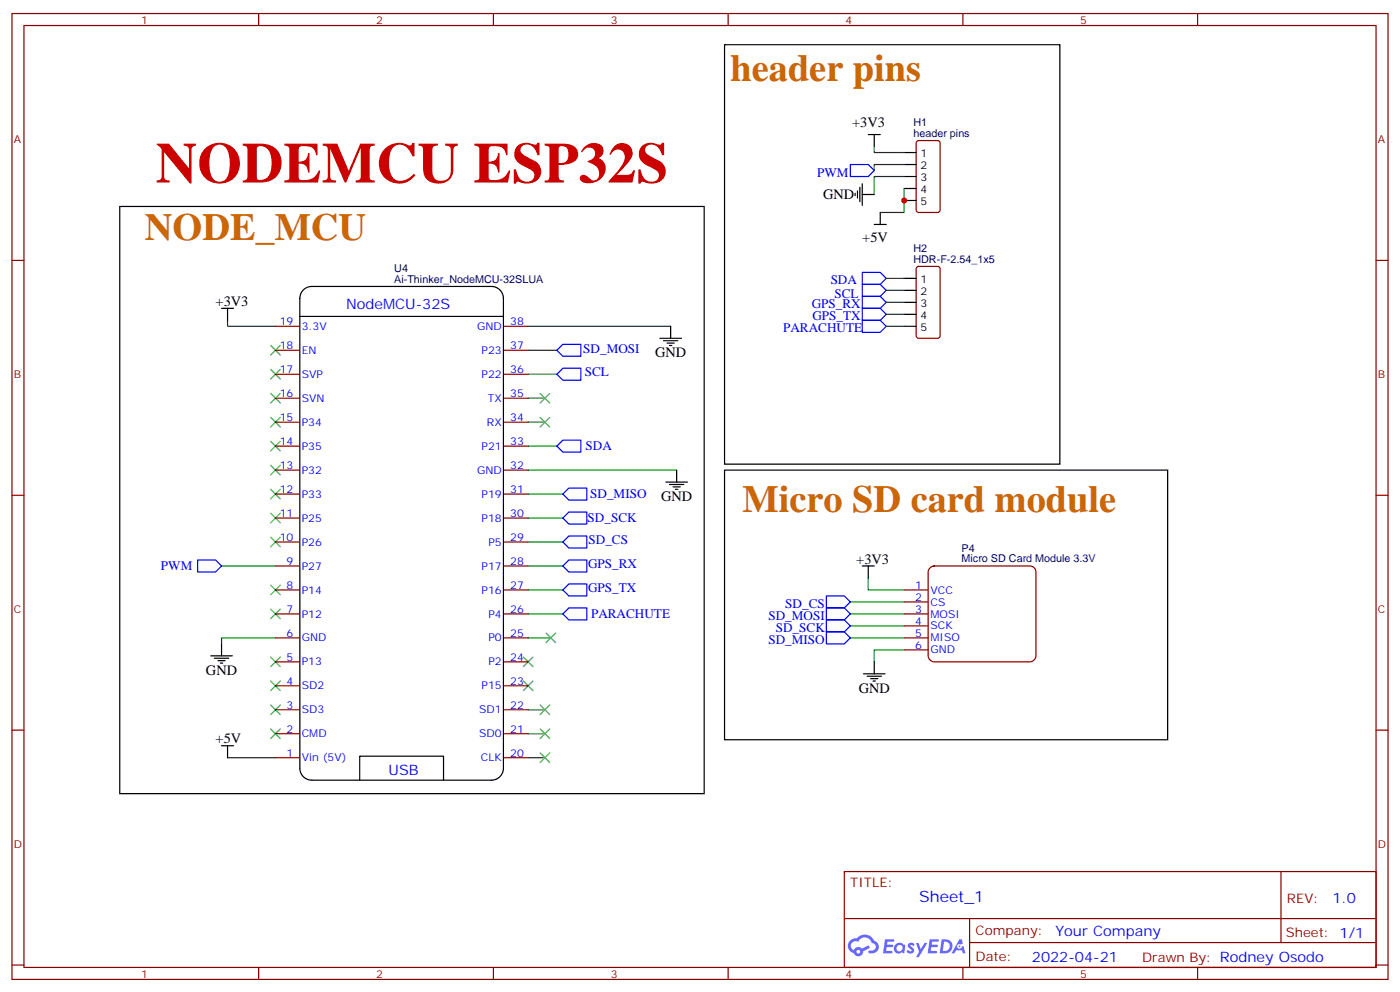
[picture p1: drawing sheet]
<svg xmlns="http://www.w3.org/2000/svg" width="412mm" height="292mm" viewBox="0 0 412 292" stroke-linecap="round" stroke-linejoin="round" font-family="sans-serif">
<g fill="none" stroke="#870000" stroke-width=".35">
<path d="M3.5 4h405.4v284.3h-405.4zM7.1 7.5h398.2v277.3h-398.2zM76.2 4v3.5M145.3 4v3.5M214.5 4v3.5M283.6 4v3.5M352.8 4v3.5M3.5 76.7h3.6M405.3 76.7h3.6M3.5 145.8h3.6M405.3 145.8h3.6M3.5 214.9h3.6"/>
<path d="M405.3 214.9h3.6M248.7 256.6h156.6v28.2h-156.6zM377.3 256.6v20.9M248.7 270.4h156.5M285.6 277.5h119.6M285.6 270.4v14.1M3.5 284.1h3.6M76.2 284.8v3.5M145.3 284.8v3.5M214.5 284.8v3.5M283.6 284.8v3.5M352.8 284.8v3.5"/>
<path d="M405.3 284.1h3.6"/>
</g>
<g fill="#5487ff">
<path d="M267.7 277.8a1.22 1.22 0 0 1 1.7 .2l-.4 .6a.47 .47 0 0 0-.3-.4 .47 .47 0 0 0-.5 .2l.1 .2a1.14 1.14 0 0 1 .8 1.8 1.14 1.14 0 0 1-1.9 0l-.2-.2 .5-.6 .7 .4a.29 .29 0 0 0 .3-.2 .29 .29 0 0 0-.2-.3 1.04 1.04 0 0 1-.6-1.7z"/>
<path d="M260.7 276.5h2.4l.3 .2-.2 .5h-1.8l-.1 .9h1.5l.3 .4-.3 .3h-1.6l-.2 1.1 1.7 .1 .2 .3-.2 .3-2.6 .1z"/>
<path d="M273.8 276.5h2.4l.3 .2-.1 .5h-1.8l-.2 .9h1.6l.3 .4-.4 .3h-1.6l-.1 1.1 1.7 .1 .2 .3-.2 .3-2.6 .1z"/>
<path d="M282.6 276.5h.7l.3 1.3-.6 .3a.69 .69 0 0 0-1 .3 .69 .69 0 0 0 .4 .9 .69 .69 0 0 0 .9-.6l.5-.3 .6 2.2h-.8l-.2-.8h-1.8l-.5 .8h-.8z"/>
<path d="M269.8 277.6h.8l.6 1.8 1.1-1.8h.9l-2.6 4.2h-.8l.9-1.6z"/>
<path d="M277.4 276.5l-.6 4.2h1.3a2.11 2.11 0 0 0 2.5-2.2 2.11 2.11 0 0 0-2.5-2zM278.1 277.2a1.39 1.39 0 0 1 1.7 1.5 1.39 1.39 0 0 1-1.8 1.2h-.3z"/>
<path d="M263.7 278.1a1.54 1.54 0 0 0-.1 2.2 1.54 1.54 0 0 0 2.2 .1l.6 .3 .3-2.3-.2-.3h-.4a1.49 1.49 0 0 0-2.4 0zM264 279.1a.94 .94 0 0 1 1.8 0 .94 .94 0 0 1-1.8 0z"/>
<path d="M250.4 276.9a2.18 2.18 0 0 0 1.1 3.7 1.44 1.44 0 0 0 1.6 .9 1.44 1.44 0 0 0 1.2-1.5l2-1-.5-.7-1.9 1a1.47 1.47 0 0 0-2.4 .4 1.39 1.39 0 0 1-.7-1.9 1.39 1.39 0 0 1 2-.5 2.12 2.12 0 0 1 2.2-1.3 2.12 2.12 0 0 1 1.9 1.7 1.14 1.14 0 0 1 1.1 1.4 1.14 1.14 0 0 1-1.7 .7 .43 .43 0 0 0-.5 .4 .43 .43 0 0 0 .4 .5 1.98 1.98 0 0 0 2.5-1.3 1.98 1.98 0 0 0-1.2-2.5 3.1 3.1 0 0 0-5.3-.7l-.9 .1zM252.3 280.2a.55 .55 0 0 1 1.1 0 .55 .55 0 0 1-1.1 0z"/>
<circle cx="282.6" cy="278.6" r=".26"/>
</g>
<g fill="none" stroke="#00f" stroke-width=".35">
<path d="M250.5 48.4h5.3l1.7 1.8-1.7 1.8h-5.3zM254 87.2h5.3l1.8 1.8-1.8 1.8h-5.3zM254 90.8h5.3l1.8 1.7-1.8 1.8h-5.3zM254 94.3h5.3l1.8 1.8-1.8 1.7h-5.3zM254 83.7h5.3l1.8 1.8-1.8 1.7h-5.3zM254 80.2h5.3l1.8 1.8-1.8 1.7h-5.3zM164 103.1l1.8-1.7h5.3v3.5h-5.3zM164 110.2l1.8-1.8h5.3v3.5h-5.3zM164 131.3l1.8-1.7h5.3v3.5h-5.3zM165.8 159.6l1.8-1.8h5.3v3.5h-5.3zM165.8 152.5l1.8-1.8h5.3v3.6h-5.3zM165.8 145.5l1.8-1.8h5.3v3.5h-5.3z"/>
<path d="M58.2 164.9h5.3l1.8 1.7-1.8 1.8h-5.3zM165.8 166.6l1.8-1.7h5.3v3.5h-5.3zM167.6 171.9h5.3v3.5h-5.3l-1.8-1.7zM243.4 179h5.3l1.8 1.7-1.8 1.8h-5.3zM243.4 175.4h5.3l1.8 1.8-1.8 1.8h-5.3zM165.8 180.7l1.8-1.7h5.3v3.5h-5.3zM243.4 186h5.3l1.8 1.8-1.8 1.7h-5.3zM243.4 182.5h5.3l1.8 1.8-1.8 1.7h-5.3z"/>
</g>
<g fill="none" stroke="#000" stroke-width=".35">
<path d="M213.4 13.2h98.8v123.4h-98.8zM255.8 39.6h3.5M257.5 39.6v3.5M251.9 56.9v.7M252.6 56.2v2.1M253.3 55.1v4.3M254 57.3h3.5M254 54.1v6.3M266.3 44.9h3.6M266.3 48.4h3.6M266.3 52h3.6M266.3 55.5h3.6"/>
<path d="M266.3 59h3.6M35.3 60.8h172.1v172.8h-172.1zM257.5 66.1h3.6M259.3 62.5v3.6M65.3 90.8h3.5M67 90.8v3.5M88.3 87.8v138.4M88.3 93.1h60M88.3 87.9a3.5 3.5 0 0 1 3.5-3.6h53a3.5 3.5 0 0 1 3.5 3.6v138.1M194.4 99.6h6.3M197.6 96.1v3.5M266.3 82h3.6"/>
<path d="M266.3 85.5h3.6M266.3 89h3.6M266.3 92.5h3.6M266.3 96.1h3.6M195.4 100.3h4.3M196.5 101h2.1M197.2 101.7h.7M199.3 138.4v3.5M213.4 138.4h130.6v79.4h-130.6zM196.1 141.9h6.4M197.2 142.6h4.2M198.3 143.3h2.1"/>
<path d="M199 144h.7M254 166.6h3.5M255.8 166.6v3.5M62.1 193.1h6.3M63.1 193.8h4.3M64.2 194.5h2.1M64.9 195.2h.7M65.3 189.5v3.6M254.4 198.4h6.3M255.4 199.1h4.2M256.5 199.8h2.1M257.5 194.8v3.6"/>
<path d="M65.3 219.5h3.5M67 219.5v3.6M257.2 200.5h.7M88.3 226.1a3.5 3.5 0 0 0 3.5 3.6h53a3.5 3.5 0 0 0 3.5-3.6M106 229.7v-7.1h24.7v7.1"/>
</g>
<g fill="none" stroke="#3c3" stroke-width=".35">
<path d="M79.7 115.8l2.8 2.8M79.7 108.8l2.8 2.8M79.7 101.7l2.8 2.8M82.5 115.8l-2.8 2.8M82.5 108.8l-2.8 2.8M82.5 101.7l-2.8 2.8M159.1 115.8l2.8 2.8M161.9 115.8l-2.8 2.8M79.7 137l2.8 2.8M79.7 129.9l2.8 2.9M79.7 122.9l2.8 2.8M82.5 137l-2.8 2.8"/>
<path d="M82.5 129.9l-2.8 2.9M82.5 122.9l-2.8 2.8M159.1 122.9l2.8 2.8M161.9 122.9l-2.8 2.8M79.7 144l2.8 2.9M79.7 151.1l2.8 2.8M79.7 158.2l2.8 2.8M82.5 144l-2.8 2.9M82.5 151.1l-2.8 2.8M82.5 158.2l-2.8 2.8M79.7 179.3l2.8 2.8M79.7 172.3l2.8 2.8"/>
<path d="M82.5 179.3l-2.8 2.8M82.5 172.3l-2.8 2.8M79.7 193.4l2.8 2.9M82.5 193.4l-2.8 2.9M154.2 193.4l2.8 2.9M157 193.4l-2.8 2.9M160.9 186.4l2.8 2.8M163.7 186.4l-2.8 2.8M79.7 214.6l2.8 2.8M79.7 207.5l2.8 2.9M79.7 200.5l2.8 2.8M82.5 214.6l-2.8 2.8"/>
<path d="M82.5 207.5l-2.8 2.9M82.5 200.5l-2.8 2.8M154.2 200.5l2.8 2.8M157 200.5l-2.8 2.8M159.1 207.5l2.8 2.9M159.1 214.6l2.8 2.8M161.9 207.5l-2.8 2.9M161.9 214.6l-2.8 2.8M159.1 221.7l2.8 2.8M161.9 221.7l-2.8 2.8"/>
</g>
<g fill="none" stroke="#008700" stroke-width=".35">
<path d="M257.5 43.1v1.8h8.8M266.3 48.4h-8.8v1.8M266.3 52h-8.8v5.3M266.3 55.5v7h-7M67 94.3v1.8h14.1M155.6 96.1h42M261.1 96.1h5.2M261.1 92.5h5.2M261.1 89h5.2M261.1 85.5h5.2M261.1 82h5.2M155.6 117.2h4.9"/>
<path d="M155.6 110.2h8.4M155.6 103.1h8.4M155.6 124.3h4.9M155.6 138.4h43.7M155.6 131.3h8.4M155.6 159.6h10.2M155.6 152.5h10.2M155.6 145.5h10.2M65.3 166.6h15.8M155.6 166.6h10.2M155.6 173.7h10.2M250.5 177.2h15.8"/>
<path d="M255.8 170.1v3.6h10.5M81.1 187.8h-15.8v1.7M155.6 187.8h6.7M155.6 180.7h10.2M250.5 187.8h15.8M250.5 180.7h15.8M250.5 184.3h15.8M266.3 191.3h-8.8v3.5M155.6 216h4.9M155.6 209h4.9M67 223.1h14.1M155.6 223.1h4.9"/>
</g>
<g fill="none" stroke="#870000" stroke-width=".35">
<path d="M270.1 41.6l.5-.2h5.6l.7 .4v20l-.4 .7h-5.9l-.7-.4v-20zM270.1 78.6l.5-.2h5.6l.7 .5v20l-.4 .6-5.9 .1-.7-.5v-20zM81.1 96.1h7.1M148.5 96.1h7.1M81.1 103.1h7.1M81.1 110.2h7.1M81.1 117.2h7.1M148.5 103.1h7.1M148.5 110.2h7.1M148.5 117.2h7.1M81.1 124.3h7.1M81.1 131.3h7.1"/>
<path d="M81.1 138.4h7.1M148.5 124.3h7.1M148.5 131.3h7.1M148.5 138.4h7.1M81.1 145.5h7.1M81.1 152.5h7.1M81.1 159.6h7.1M148.5 145.5h7.1M148.5 152.5h7.1M148.5 159.6h7.1M81.1 166.6h7.1M81.1 173.7h7.1"/>
<path d="M148.5 166.6h7.1M148.5 173.7h7.1M266.3 173.7h7.1M266.3 177.2h7.1M274 167.1l1.2-.5h28.2a1.76 1.76 0 0 1 1.8 1.8v24.7a1.89 1.89 0 0 1-1.8 1.7h-28.2a1.89 1.89 0 0 1-1.8-1.7v-24.7zM81.1 180.7h7.1M81.1 187.8h7.1M81.1 194.8h7.1M148.5 180.7h7.1M148.5 187.8h7.1M148.5 194.8h7.1M266.3 180.7h7.1"/>
<path d="M266.3 187.8h7.1M266.3 184.3h7.1M266.3 191.3h7.1M81.1 201.9h7.1M81.1 209h7.1M81.1 216h7.1M148.5 201.9h7.1M148.5 209h7.1M148.5 216h7.1M81.1 223.1h7.1M148.5 223.1h7.1"/>
</g>
<circle cx="266.3" cy="59" r=".88" fill="#c00"/>
<text font-size="16.9" fill="#c00" x="45.9" y="53.7">NODEMCU ESP32S</text>
<g font-size="11.3" fill="#c60">
<text x="215.2" y="23.7">header pins</text>
<text x="42.7" y="70.7">NODE_MCU</text>
<text x="218.7" y="150.7">Micro SD card module</text>
</g>
<text font-size="4.6" fill="#00f" x="270.8" y="265.6">Sheet_1</text>
<g font-size="4.2">
<text x="251" y="37.5">+3V3</text>
<text x="242.5" y="58.6">GND</text>
<text x="254" y="71.4">+5V</text>
<text x="63.5" y="90.1">+3V3</text>
<text x="193" y="105.2">GND</text>
<text x="194.7" y="147.6">GND</text>
<text x="252.2" y="165.9">+3V3</text>
<text x="60.7" y="198.7">GND</text>
<text x="252.9" y="204">GND</text>
<text x="63.5" y="218.8">+5V</text>
</g>
<g font-size="4.2" fill="#00f">
<text x="102" y="90.8">NodeMCU-32S</text>
<text x="114.5" y="228">USB</text>
<text x="392.5" y="265.8">1.0</text>
<text x="310.9" y="275.4">Your Company</text>
<text x="304" y="283.2">2022-04-21</text>
</g>
<g font-size="3.9" fill="#00f">
<text x="240.7" y="52">PWM</text>
<text x="244.7" y="83.5">SDA</text>
<text x="245.8" y="87.6">SCL</text>
<text x="239.1" y="90.8">GPS_RX</text>
<text x="239.3" y="94.3">GPS_TX</text>
<text x="230.7" y="97.8">PARACHUTE</text>
<text x="171.8" y="103.8">SD_MOSI</text>
<text x="172.2" y="110.8">SCL</text>
<text x="172.5" y="132.6">SDA</text>
<text x="173.9" y="146.7">SD_MISO</text>
<text x="173.1" y="153.7">SD_SCK</text>
<text x="173.4" y="160.3">SD_CS</text>
<text x="47.4" y="167.7">PWM</text>
<text x="173.2" y="167.3">GPS_RX</text>
<text x="173.2" y="174.4">GPS_TX</text>
<text x="231.3" y="179">SD_CS</text>
<text x="174.1" y="182">PARACHUTE</text>
<text x="226.4" y="182.5">SD_MOSI</text>
<text x="226.4" y="189.5">SD_MISO</text>
<text x="228.5" y="186">SD_SCK</text>
</g>
<g font-size="3.9" fill="#800">
<text x="250.5" y="261.2">TITLE:</text>
<text x="379.1" y="265.8">REV:</text>
<text x="287.4" y="275.4">Company:</text>
<text x="378.7" y="276">Sheet: 1/1</text>
<text x="287.4" y="283">Date:</text>
<text x="336.4" y="283.1">Drawn By: Rodney Osodo</text>
</g>
<g font-size="3.2" fill="#800">
<text x="41.6" y="7">1</text>
<text x="110.8" y="7">2</text>
<text x="179.9" y="7">3</text>
<text x="249.1" y="7">4</text>
<text x="318.2" y="7">5</text>
<text x="4.1" y="42.1">A</text>
<text x="405.9" y="42.1">A</text>
<text x="4.1" y="111.2">B</text>
<text x="405.9" y="111.2">B</text>
<text x="4.1" y="180.4">C</text>
<text x="405.9" y="180.4">C</text>
<text x="4.1" y="249.5">D</text>
<text x="405.9" y="249.5">D</text>
<text x="41.6" y="287.8">1</text>
<text x="110.8" y="287.8">2</text>
<text x="179.9" y="287.8">3</text>
<text x="249.1" y="287.8">4</text>
<text x="318.2" y="287.8">5</text>
</g>
<g font-size="3.2" fill="#000080">
<text x="269.1" y="40.3">header pins</text>
<text x="269.1" y="37.2">H1</text>
<text x="269.1" y="77.4">HDR-F-2.54_1x5</text>
<text x="269.1" y="74.2">H2</text>
<text x="116.1" y="83.3">Ai-Thinker_NodeMCU-32SLUA</text>
<text x="116.1" y="80.1">U4</text>
<text x="283.3" y="165.6">Micro SD Card Module 3.3V</text>
<text x="283.3" y="162.4">P4</text>
</g>
<g font-size="3.2">
<text x="271.2" y="46.3">1</text>
<text x="271.2" y="49.8">2</text>
<text x="271.2" y="53.4">3</text>
<text x="271.2" y="56.9">4</text>
<text x="271.2" y="60.4">5</text>
<text x="271.2" y="83.4">1</text>
<text x="271.2" y="86.9">2</text>
<text x="271.2" y="90.4">3</text>
<text x="271.2" y="93.9">4</text>
<text x="271.2" y="97.5">5</text>
</g>
<g font-size="3.2" fill="#00f">
<text x="82.4" y="95.7">19</text>
<text x="150.3" y="95.7">38</text>
<text x="88.9" y="97.1">3.3V</text>
<text x="140.5" y="97.1">GND</text>
<text x="82.4" y="102.8">18</text>
<text x="88.9" y="104.2">EN</text>
<text x="141.9" y="104.2">P23</text>
<text x="150.3" y="102.8">37</text>
<text x="82.4" y="109.8">17</text>
<text x="88.9" y="111.2">SVP</text>
<text x="141.9" y="111.2">P22</text>
<text x="150.3" y="109.8">36</text>
<text x="82.4" y="116.9">16</text>
<text x="88.9" y="118.3">SVN</text>
<text x="143.7" y="118.3">TX</text>
<text x="150.3" y="116.9">35</text>
<text x="82.4" y="123.9">15</text>
<text x="88.9" y="125.3">P34</text>
<text x="143.4" y="125.3">RX</text>
<text x="150.3" y="123.9">34</text>
<text x="82.4" y="131">14</text>
<text x="150.3" y="131">33</text>
<text x="88.9" y="132.4">P35</text>
<text x="141.9" y="132.4">P21</text>
<text x="82.4" y="138">13</text>
<text x="88.9" y="139.5">P32</text>
<text x="140.5" y="139.5">GND</text>
<text x="150.3" y="138">32</text>
<text x="82.4" y="145.1">12</text>
<text x="88.9" y="146.5">P33</text>
<text x="141.9" y="146.5">P19</text>
<text x="150.3" y="145.1">31</text>
<text x="82.4" y="152.2">11</text>
<text x="88.9" y="153.6">P25</text>
<text x="141.9" y="153.6">P18</text>
<text x="150.3" y="152.2">30</text>
<text x="82.4" y="159.2">10</text>
<text x="88.9" y="160.6">P26</text>
<text x="143.9" y="160.6">P5</text>
<text x="150.3" y="159.2">29</text>
<text x="84.4" y="166.3">9</text>
<text x="88.9" y="167.7">P27</text>
<text x="141.9" y="167.7">P17</text>
<text x="150.3" y="166.3">28</text>
<text x="84.4" y="173.3">8</text>
<text x="150.3" y="173.3">27</text>
<text x="269.6" y="173.3">1</text>
<text x="88.9" y="174.7">P14</text>
<text x="141.9" y="174.7">P16</text>
<text x="269.6" y="176.8">2</text>
<text x="274.1" y="174.8">VCC</text>
<text x="274.1" y="178.3">CS</text>
<text x="84.4" y="180.4">7</text>
<text x="88.9" y="181.8">P12</text>
<text x="143.9" y="181.8">P4</text>
<text x="150.3" y="180.4">26</text>
<text x="269.6" y="180.4">3</text>
<text x="269.6" y="183.9">4</text>
<text x="274.1" y="181.8">MOSI</text>
<text x="274.1" y="185.3">SCK</text>
<text x="84.4" y="187.4">6</text>
<text x="88.9" y="188.8">GND</text>
<text x="143.9" y="188.8">P0</text>
<text x="150.3" y="187.4">25</text>
<text x="269.6" y="187.4">5</text>
<text x="269.6" y="191">6</text>
<text x="274.1" y="188.8">MISO</text>
<text x="84.4" y="194.5">5</text>
<text x="88.9" y="195.9">P13</text>
<text x="143.9" y="195.9">P2</text>
<text x="150.3" y="194.5">24</text>
<text x="274.1" y="192.4">GND</text>
<text x="84.4" y="201.5">4</text>
<text x="88.9" y="203">SD2</text>
<text x="141.9" y="203">P15</text>
<text x="150.3" y="201.5">23</text>
<text x="84.4" y="208.6">3</text>
<text x="150.3" y="208.6">22</text>
<text x="84.4" y="215.7">2</text>
<text x="88.9" y="210">SD3</text>
<text x="141.2" y="210">SD1</text>
<text x="150.3" y="215.7">21</text>
<text x="88.9" y="217.1">CMD</text>
<text x="141.2" y="217.1">SD0</text>
<text x="84.4" y="222.7">1</text>
<text x="88.9" y="224.1">Vin (5V)</text>
<text x="141.6" y="224.1">CLK</text>
<text x="150.3" y="222.7">20</text>
</g>
</svg>
